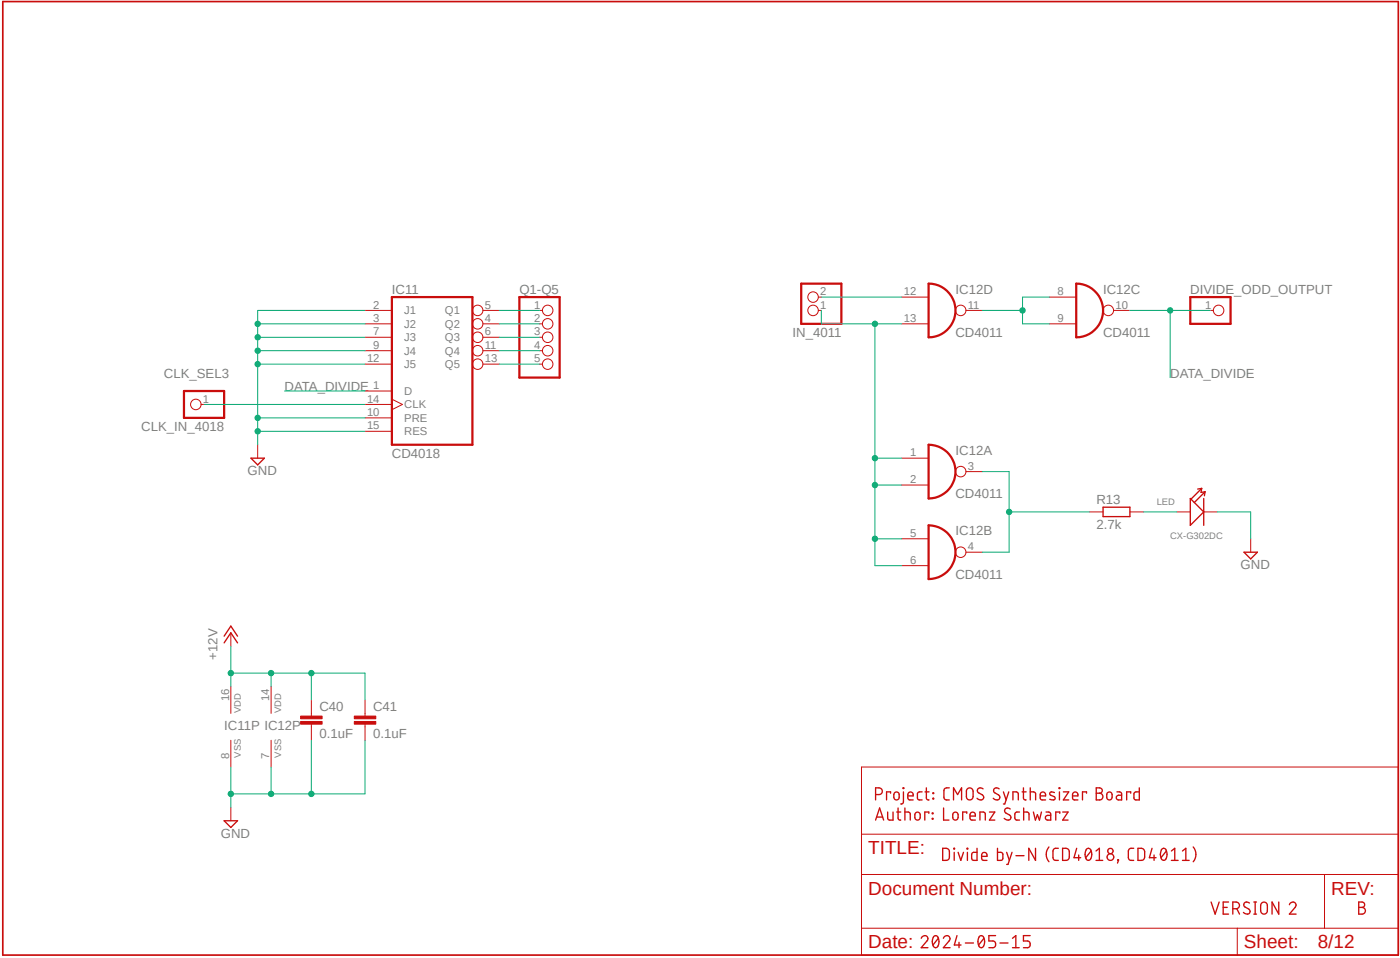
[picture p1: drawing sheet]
<svg xmlns="http://www.w3.org/2000/svg" width="265mm" height="181mm" viewBox="0 0 265 181" stroke-linecap="round" stroke-linejoin="round" font-family="sans-serif">
<!-- layer: Ebene 1 -->
<g fill="none" stroke="#c90d0c" stroke-width=".25">
<path d="M47.5 86.6h2.5l-1.2 1.3zM208.8 95.9h5v1.8h-5zM225.3 94.3l2.5 2.5-2.5 2.5zM227.4 92.4l-2 2M227.4 92.4l-.7 .1M227.4 92.4l-.1 .7 .8-.1M227.8 94.3v5M228.1 93l-2.1 2M228.1 93l-.2 .7M235.4 104.4h2.6l-1.3 1.3zM42.4 121.6l1.3-1.9 1.3 1.9M45 120.3l-1.3-1.9-1.3 1.9"/>
<path d="M42.4 155.2h2.6l-1.3 1.3zM165.7 150.2h.6a.63 .63 0 0 0 .7-.6 .63 .63 0 0 0-.7-.6h-.6v2.3M165.9 154.5h1.1M167.2 155.1l-.7-2.3-.8 2.3M168.6 150v-.3h-.8v1.6M169 153.5v1.6l-.8-.1-.2-.2v-1.3M169.3 149.9l.5-.1a.87 .87 0 0 1 .1 1.4l-.3 .1-.4-.4v-.7zM169.7 153.5h.8M170 152.8v2l.2 .2 .3 .1M170.9 149l.1 .1zM171 149.7v1.9l-.1 .3-.4 .1M171.3 153.5h.6l.4 .3v1.3"/>
<path d="M171.3 152.8v2.3M171.8 150.5h1a.53 .53 0 0 0-.3-.7 .53 .53 0 0 0-.7 .4l.1 1 .9 .1M173.3 153.7l.4-.1a.87 .87 0 0 1 .2 1.4l-.3 .1-.4-.4zM174.5 149.7l-.8 .2-.1 1 .3 .3 .6 .1M175.1 149.7h.7M175.3 149v2l.3 .2 .2 .1M175.8 153.8v-.3h-.8v1.6M176.4 153.7l.2 .2zM176.4 154.7l.2 .2zM176.6 149.9l.1 .2zM176.6 150.9l.1 .2zM178.6 152.8v2.3h1"/>
<path d="M179.7 149h-.5l-.5 .2-.1 1.5 .3 .5 .8 .1M180.4 153.7l.5-.1a.87 .87 0 0 1 .2 1.4l-.4 .1-.4-.4zM180.5 151.3v-2.3l.7 1.2 .8-1.2v2.3M183 153.8v-.3h-.8v1.6M183.2 149.1l.3-.1 .5 .2 .2 1.4a.63 .63 0 0 1-.7 .7 .63 .63 0 0 1-.6-.7v-1.2zM183.6 154.3h1a.53 .53 0 0 0-.4-.7 .53 .53 0 0 0-.6 .5l.1 .9 .9 .1M186.1 149.2a.57 .57 0 0 0-.9-.1 .57 .57 0 0 0 0 .8l.7 .4a.58 .58 0 0 1 .1 .9 .58 .58 0 0 1-.9-.1l-.2-.2M186.5 155.1v-1.3l-.4-.3h-.6v1.6M187.3 153.5h1l-1 1.6h1M189.1 149.2a.56 .56 0 0 0-.9-.1 .56 .56 0 0 0 .1 .8l.7 .4a.57 .57 0 0 1 .1 .9 .57 .57 0 0 1-.9-.1l-.2-.2M189.9 149.7l.5 1.6M190.9 149.7l-.7 2.3h-.3"/>
<path d="M191.2 153a.57 .57 0 0 0-.9-.1 .57 .57 0 0 0 .1 .8l.7 .4a.57 .57 0 0 1 .1 .9 .57 .57 0 0 1-.9-.1l-.2-.2M191.7 151.3v-1.6l.9 .2 .1 1.4M193 153.5h-.6l-.3 .3v.9l.2 .3 .7 .1M193.4 149.7h.8M193.7 149v2l.2 .2 .3 .1M193.7 153.5h.7l.3 .3 .1 1.3M193.7 152.8v2.3M195 149.7l.9 .2 .1 1.4M195 149v2.3M196.9 150.5h1a.53 .53 0 0 0-.4-.7 .53 .53 0 0 0-.6 .4l.1 1 .9 .1M197.1 153.5l-.4 1.6-.4-1-.3 1-.4-1.6M198 153.5l.6 .1 .3 .3v1.2h-.6a.44 .44 0 0 1-.5-.5 .44 .44 0 0 1 .5-.4h.6"/>
<path d="M199.6 149.9a.56 .56 0 0 0-.9 .1v.3l.9 .4v.4a.85 .85 0 0 1-.9 0M200.4 149l.2 .1zM200.5 149.7v1.6M200.6 153.8v-.3h-.8v1.6M201.1 153.5h1l-1 1.6h1M201.3 149.7h1l-1 1.6h1M203 150.5h1a.53 .53 0 0 0-.4-.7 .53 .53 0 0 0-.6 .4l.1 1 .9 .1M205.6 150v-.3h-.7v1.6M207.5 149h.6a.51 .51 0 0 1 .5 .5 .51 .51 0 0 1-.5 .5 .63 .63 0 0 1 .6 .6 .63 .63 0 0 1-.6 .7h-.6zM207.5 150h.6M209.6 149.9l.5-.1a.87 .87 0 0 1 .1 1.4l-.3 .1-.4-.4zM211.4 149.7l.6 .1 .3 .2v1.3h-.6a.44 .44 0 0 1-.4-.5 .44 .44 0 0 1 .4-.4h.6"/>
<path d="M214 150v-.3h-.8v1.6M215.6 149v2.3l-.8-.1-.2-.2v-1l.4-.3h.6M174.3 177.4a.63 .63 0 0 1 .9-.5 .63 .63 0 0 1 .2 1l-1.1 1.3h1.3M176.7 177.1a.54 .54 0 0 1 .6-.1 .54 .54 0 0 1 .3 .5 1.28 1.28 0 0 1-.5 1.7 1.35 1.35 0 0 1-.5-2zM177.6 177.4l-1 1.3M178.4 160.4h.9l.4 .4v1.5l-.4 .4h-.9zM178.5 177.4a.63 .63 0 0 1 .9-.5 .63 .63 0 0 1 .2 1l-1.1 1.3h1.3M180.5 160.4l.2 .1zM180.6 161.2v1.5M181.1 176.9l-.5 1.8h1.3M181.5 178.2v1M182.4 161.2l-.6 1.5-.5-1.5"/>
<path d="M182.7 178.3h1.5M183 160.4l.2 .1zM183.1 161.2v1.5M184.9 160.4v2.3h-.8l-.2-.4v-.9l.4-.2h.6M185.4 177.1a.55 .55 0 0 1 .6-.1 .55 .55 0 0 1 .3 .5 1.28 1.28 0 0 1-.6 1.7 1.28 1.28 0 0 1-.5-1.7zM185.8 161.9h1a.53 .53 0 0 0-.4-.7 .53 .53 0 0 0-.6 .5l.1 .9 .9 .1M186.2 177.4l-1 1.3M188.4 176.9h-1.2v1h.7a.65 .65 0 0 1 .5 .7 .65 .65 0 0 1-.5 .6h-.7M188.8 160.4v2.3h.8l.2-.2v-1.1l-.4-.2h-.6M189.3 178.3h1.5M190.5 161.2l.5 1.5M191.5 161.2l-.7 2.2h-.3"/>
<path d="M191.6 179.2h1.3M191.6 177.4l.7-.5v2.3M192.3 161.8h1.5M195 176.9h-1.3v1h.8a.65 .65 0 0 1 .5 .7 .65 .65 0 0 1-.5 .6h-.8M196 160.4v2.3l-1.3-2.3v2.3M198.5 160.1a2.17 2.17 0 0 0 0 2.8M200.3 160.4h-.7l-.2 .2-.1 1.6 .2 .4 .8 .1M201.1 160.4h.8l.5 .4v1.5l-.5 .4h-.8zM203.8 160.4l-.5 1.8h1.2M204.2 161.7v1M205.6 160.5a.55 .55 0 0 1 .6 0 .55 .55 0 0 1 .3 .5 1.28 1.28 0 0 1-.5 1.7 1.28 1.28 0 0 1-.6-1.7zM206.5 160.9l-1 1.3"/>
<path d="M207.4 162.7h1.3M207.4 160.9l.7-.5v2.3M211.6 162.6l.1 .1zM211.7 162.7l-.2 .5M214.6 160.4h-.7l-.3 .5 .1 1.6 .2 .2h.7M215.4 160.4h.8l.4 .4v1.5l-.4 .4h-.8zM218 160.4l-.5 1.8h1.3M218.4 161.7v1M219.9 160.5a.54 .54 0 0 1 .6 0 .54 .54 0 0 1 .3 .5 1.28 1.28 0 0 1-.6 1.7 1.4 1.4 0 0 1-.4-2zM220.7 160.9l-1 1.3M221.7 162.7h1.3M221.7 160.9l.6-.5v2.3"/>
<path d="M223.8 162.7h1.3M223.8 160.9l.6-.5v2.3M225.8 160.1a2.17 2.17 0 0 1 0 2.8M230.7 170.6l-.7 2.2-.8-2.2M231.5 171.6h.8M232.5 170.6h-1v2.2h1M233.3 171.8h.7a.63 .63 0 0 0 .6-.6 .63 .63 0 0 0-.6-.6h-.7v2.2M234.1 171.8l.5 1M236.5 170.8a.57 .57 0 0 0-.9-.1 .57 .57 0 0 0 0 .8l.7 .4a.53 .53 0 0 1 .2 .7 .53 .53 0 0 1-.7 .2l-.5-.3M237.3 172.8h.5M237.3 170.6h.5M237.6 170.6v2.2"/>
<path d="M238.7 170.8a.63 .63 0 0 1 .7-.2 .63 .63 0 0 1 .5 .6v1a.63 .63 0 0 1-.7 .6 .63 .63 0 0 1-.6-.6zM242 170.6v2.2l-1.3-2.2v2.2M244 171.1a.63 .63 0 0 1 .9-.5 .63 .63 0 0 1 .2 1l-1.1 1.2h1.3M257.2 170.6h.6a.51 .51 0 0 1 .5 .5 .51 .51 0 0 1-.5 .5 .64 .64 0 0 1 .6 .6 .64 .64 0 0 1-.6 .6h-.6zM257.2 171.6h.6"/>
<circle cx="210.2" cy="160.9" r=".51"/>
<circle cx="210.2" cy="162.1" r=".64"/>
</g>
<path d="M74.2 56.2h15.2v27.9h-15.2zM98.3 56.2h7.6v15.2h-7.6zM151.6 53.6h7.6v7.6h-7.6zM175.7 53.6a5.1 5.1 0 0 1 5.1 5.1 5.1 5.1 0 0 1-5.1 5.1zM203.7 53.6a5.1 5.1 0 0 1 5.1 5.1 5.1 5.1 0 0 1-5.1 5.1zM225.3 56.2h7.6v5h-7.6zM34.8 73.9h7.6v5.1h-7.6zM175.7 84.1a5.1 5.1 0 0 1 5.1 5.1 5.1 5.1 0 0 1-5.1 5.1zM175.7 99.3a5.1 5.1 0 0 1 5.1 5.1 5.1 5.1 0 0 1-5.1 5.1z" fill="none" stroke="#c90d0c" stroke-width=".42"/>
<g fill="none" stroke="#c90d0c" stroke-width=".19">
<path d="M69.1 58.7h5.1M91.4 58.7h3.1M102.1 58.7h.6M154.9 58.7h.5M154.9 56.2h.5M170.7 56.2h5M182.8 58.7h3.1M198.6 56.2h5.1M210.8 58.7h3M229.1 58.7h.5M38.1 76.5h.5M69.1 73.9h5.1"/>
<path d="M69.1 61.2h5.1M69.1 63.8h5.1M69.1 66.3h5.1M69.1 79h5.1M69.1 68.9h5.1M69.1 76.5h5.1M74.2 75.5l2 1-2 1M91.4 61.2h3.1M91.4 63.8h3.1M91.4 66.3h3.1M91.4 68.9h3.1M102.1 61.2h.6"/>
<path d="M102.1 63.8h.6M102.1 66.3h.6M102.1 68.9h.6M170.7 61.2h5M198.6 61.2h5.1M48.8 84.1v2.5M69.1 81.6h5.1M170.7 86.6h5M170.7 91.7h5M182.8 89.2h3.1M206.2 96.8h2.6M213.8 96.8h2.6"/>
<path d="M222.7 96.8h2.6M227.8 96.8h2.6M43.7 119.7v2.5M170.7 101.9h5M170.7 107h5M182.8 104.4h3.1M236.7 101.9v2.5M43.7 129.8v5.1M43.7 140v5M51.3 129.8v5.1M51.3 140v5M58.9 132.4v3"/>
<path d="M58.9 136.9v3.1M69.1 132.4v3M69.1 136.9v3.1M43.7 152.7v2.5M163 145h101.6v35.6h-101.6zM163 157.7h101.6M163 175.5h101.6M163 165.4h101.6M234.2 175.5v5.1M250.7 165.4v10.1"/>
<circle cx="90.4" cy="58.7" r=".99"/>
<circle cx="103.7" cy="58.7" r=".99"/>
<circle cx="153.9" cy="56.2" r=".99"/>
<circle cx="153.9" cy="58.7" r=".99"/>
<circle cx="181.8" cy="58.7" r=".99"/>
<circle cx="209.8" cy="58.7" r=".99"/>
<circle cx="230.6" cy="58.7" r=".99"/>
<circle cx="37.1" cy="76.5" r=".99"/>
<circle cx="90.4" cy="68.9" r=".99"/>
<circle cx="90.4" cy="61.2" r=".99"/>
<circle cx="90.4" cy="63.8" r=".99"/>
<circle cx="90.4" cy="66.3" r=".99"/>
<circle cx="103.7" cy="63.8" r=".99"/>
<circle cx="103.7" cy="68.9" r=".99"/>
<circle cx="103.7" cy="66.3" r=".99"/>
<circle cx="103.7" cy="61.2" r=".99"/>
<circle cx="181.8" cy="89.2" r=".99"/>
<circle cx="181.8" cy="104.4" r=".99"/>
</g>
<g fill="#c90d0c" stroke="#c90d0c" stroke-width=".19">
<path d="M56.9 136.4h4.1v.5h-4.1z"/>
<path d="M56.9 135.4h4.1v.5h-4.1z"/>
<path d="M67.1 136.4h4v.5h-4z"/>
<path d="M67.1 135.4h4v.5h-4z"/>
</g>
<path d="M.5 .3h264.1v180.3h-264.1z" fill="none" stroke="#c90d0c" stroke-width=".32"/>
<path d="M69.1 58.7h-20.3v5.1h20.3M48.8 61.2h20.3" fill="none" stroke="#0dab76" stroke-width=".19"/>
<circle cx="48.8" cy="61.2" r=".51" fill="#0dab76"/>
<g fill="none" stroke="#0dab76" stroke-width=".19">
<path d="M48.8 63.8v2.5h20.3"/>
<circle cx="48.8" cy="61.2" r=".51"/>
</g>
<circle cx="48.8" cy="63.8" r=".51" fill="#0dab76"/>
<g fill="none" stroke="#0dab76" stroke-width=".19">
<path d="M48.8 66.3v2.6h20.3"/>
<circle cx="48.8" cy="63.8" r=".51"/>
</g>
<circle cx="48.8" cy="66.3" r=".51" fill="#0dab76"/>
<g fill="none" stroke="#0dab76" stroke-width=".19">
<path d="M48.8 68.9v10.1h20.3"/>
<circle cx="48.8" cy="66.3" r=".51"/>
</g>
<circle cx="48.8" cy="68.9" r=".51" fill="#0dab76"/>
<g fill="none" stroke="#0dab76" stroke-width=".19">
<path d="M48.8 79v2.6h20.3"/>
<circle cx="48.8" cy="68.9" r=".51"/>
</g>
<circle cx="48.8" cy="79" r=".51" fill="#0dab76"/>
<g fill="none" stroke="#0dab76" stroke-width=".19">
<path d="M48.8 81.6v2.5"/>
<circle cx="48.8" cy="79" r=".51"/>
</g>
<circle cx="48.8" cy="81.6" r=".51" fill="#0dab76"/>
<g fill="none" stroke="#0dab76" stroke-width=".19">
<path d="M230.4 96.8h6.3v5.1M43.7 145v7.7M51.3 145v5.1h-7.6"/>
<circle cx="48.8" cy="81.6" r=".51"/>
</g>
<circle cx="43.7" cy="150.1" r=".51" fill="#0dab76"/>
<g fill="none" stroke="#0dab76" stroke-width=".19">
<path d="M58.9 140v10.1h-7.6"/>
<circle cx="43.7" cy="150.1" r=".51"/>
</g>
<circle cx="51.3" cy="150.1" r=".51" fill="#0dab76"/>
<g fill="none" stroke="#0dab76" stroke-width=".19">
<path d="M58.9 150.1h10.2"/>
<circle cx="51.3" cy="150.1" r=".51"/>
</g>
<circle cx="58.9" cy="150.1" r=".51" fill="#0dab76"/>
<g fill="none" stroke="#0dab76" stroke-width=".19">
<path d="M213.8 58.7h15.3M221.5 58.7v12.7M53.8 73.9h15.3M69.1 140v10.1"/>
<circle cx="58.9" cy="150.1" r=".51"/>
</g>
<circle cx="221.5" cy="58.7" r=".51" fill="#0dab76"/>
<g fill="none" stroke="#0dab76" stroke-width=".19">
<path d="M185.9 58.7h7.6M193.5 56.2v5"/>
<circle cx="221.5" cy="58.7" r=".51"/>
</g>
<circle cx="193.5" cy="58.7" r=".51" fill="#0dab76"/>
<g fill="none" stroke="#0dab76" stroke-width=".19">
<path d="M94.5 58.7h7.6M155.4 56.2h15.3M193.5 56.2h5.1M94.5 63.8h7.6M94.5 68.9h7.6M94.5 61.2h7.6M94.5 66.3h7.6M193.5 61.2h5.1M170.7 86.6h-5.1v20.4h5.1M216.4 96.8h6.3M165.6 101.9h5.1"/>
<circle cx="193.5" cy="58.7" r=".51"/>
</g>
<circle cx="165.6" cy="101.9" r=".51" fill="#0dab76"/>
<g fill="none" stroke="#0dab76" stroke-width=".19">
<path d="M165.6 91.7h5.1"/>
<circle cx="165.6" cy="101.9" r=".51"/>
</g>
<circle cx="165.6" cy="91.7" r=".51" fill="#0dab76"/>
<g fill="none" stroke="#0dab76" stroke-width=".19">
<path d="M155.4 58.7v2.5h15.3M165.6 61.2v25.4"/>
<circle cx="165.6" cy="91.7" r=".51"/>
</g>
<circle cx="165.6" cy="86.6" r=".51" fill="#0dab76"/>
<circle cx="165.6" cy="86.6" r=".51" fill="none" stroke="#0dab76" stroke-width=".19"/>
<circle cx="165.6" cy="61.2" r=".51" fill="#0dab76"/>
<g fill="none" stroke="#0dab76" stroke-width=".19">
<path d="M185.9 89.2h5.1v15.2h-5.1M191 96.8h15.2"/>
<circle cx="165.6" cy="61.2" r=".51"/>
</g>
<circle cx="191" cy="96.8" r=".51" fill="#0dab76"/>
<g fill="none" stroke="#0dab76" stroke-width=".19">
<path d="M43.7 122.2v7.6M43.7 127.3h7.6v2.5"/>
<circle cx="191" cy="96.8" r=".51"/>
</g>
<circle cx="43.7" cy="127.3" r=".51" fill="#0dab76"/>
<g fill="none" stroke="#0dab76" stroke-width=".19">
<path d="M51.3 127.3h7.6"/>
<circle cx="43.7" cy="127.3" r=".51"/>
</g>
<circle cx="51.3" cy="127.3" r=".51" fill="#0dab76"/>
<g fill="none" stroke="#0dab76" stroke-width=".19">
<path d="M69.1 127.3h-10.2v5.1"/>
<circle cx="51.3" cy="127.3" r=".51"/>
</g>
<circle cx="58.9" cy="127.3" r=".51" fill="#0dab76"/>
<g fill="none" stroke="#0dab76" stroke-width=".19">
<path d="M38.6 76.5h30.5M69.1 127.3v5.1"/>
<circle cx="58.9" cy="127.3" r=".51"/>
</g>
<g font-size="3.6" fill="#c90d0c">
<text x="164.3" y="161.5">TITLE:</text>
<text x="164.3" y="169.2">Document Number:</text>
<text x="251.9" y="169.2">REV:</text>
<text x="164.3" y="179.3">Date:</text>
<text x="235.4" y="179.3">Sheet:</text>
<text x="249.4" y="179.3">8/12</text>
</g>
<g font-size="2.5" fill="#808080">
<text x="74.2" y="55.5">IC11</text>
<text x="98.3" y="55.5">Q1-Q5</text>
<text x="180.8" y="55.5">IC12D</text>
<text x="208.8" y="55.5">IC12C</text>
<text x="225.3" y="55.5">DIVIDE_ODD_OUTPUT</text>
<text x="150" y="63.7">IN_4011</text>
<text x="180.8" y="63.8">CD4011</text>
<text x="208.8" y="63.8">CD4011</text>
<text x="31" y="71.4">CLK_SEL3</text>
<text x="221.5" y="71.4">DATA_DIVIDE</text>
<text x="53.9" y="73.9">DATA_DIVIDE</text>
<text x="26.7" y="81.4">CLK_IN_4018</text>
<text x="46.9" y="89.8">GND</text>
<text x="74.2" y="86.6">CD4018</text>
<text x="180.8" y="86">IC12A</text>
<text x="180.8" y="94.3">CD4011</text>
<text x="207.5" y="95.3">R13</text>
<text x="180.8" y="101.2">IC12B</text>
<text x="207.5" y="100.1">2.7k</text>
<text x="234.8" y="107.6">GND</text>
<text x="180.8" y="109.5">CD4011</text>
<text x="41.2" y="124.7" transform="rotate(-90 41.2 124.7)">+12V</text>
<text x="60.5" y="134.5">C40</text>
<text x="70.6" y="134.5">C41</text>
<text x="42.4" y="138.1">IC11P IC12P</text>
<text x="60.5" y="139.6">0.1uF</text>
<text x="70.6" y="139.6">0.1uF</text>
<text x="41.8" y="158.4">GND</text>
</g>
<g font-size="2.1" fill="#808080">
<text x="70.7" y="58.3">2</text>
<text x="76.5" y="59.5">J1</text>
<text x="84.2" y="59.5">Q1</text>
<text x="91.7" y="58.3">5</text>
<text x="101.1" y="58.4">1</text>
<text x="155.2" y="58.4">1</text>
<text x="155.2" y="55.8">2</text>
<text x="171" y="55.8">12</text>
<text x="183.2" y="58.4">11</text>
<text x="200.2" y="55.8">8</text>
<text x="211.1" y="58.4">10</text>
<text x="228.1" y="58.4">1</text>
<text x="70.7" y="60.9">3</text>
<text x="70.7" y="63.4">7</text>
<text x="70.7" y="66">9</text>
<text x="76.5" y="62">J2</text>
<text x="76.5" y="64.5">J3</text>
<text x="84.2" y="62">Q2</text>
<text x="84.2" y="64.5">Q3</text>
<text x="91.7" y="60.9">4</text>
<text x="91.7" y="63.4">6</text>
<text x="91.7" y="66">11</text>
<text x="101.1" y="60.9">2</text>
<text x="101.1" y="63.4">3</text>
<text x="101.1" y="66">4</text>
<text x="171" y="60.9">13</text>
<text x="200.2" y="60.9">9</text>
<text x="69.5" y="68.5">12</text>
<text x="76.5" y="67.1">J4</text>
<text x="76.5" y="69.6">J5</text>
<text x="84.2" y="67.1">Q4</text>
<text x="84.2" y="69.6">Q5</text>
<text x="91.7" y="68.5">13</text>
<text x="101.1" y="68.5">5</text>
<text x="38.4" y="76.1">1</text>
<text x="69.5" y="76.1">14</text>
<text x="70.7" y="73.6">1</text>
<text x="76.5" y="74.7">D</text>
<text x="76.5" y="77.2">CLK</text>
<text x="69.5" y="78.7">10</text>
<text x="69.5" y="81.2">15</text>
<text x="76.5" y="79.8">PRE</text>
<text x="76.5" y="82.3">RES</text>
<text x="172.2" y="86.3">1</text>
<text x="183.2" y="88.8">3</text>
<text x="172.2" y="91.4">2</text>
<text x="172.2" y="101.5">5</text>
<text x="172.2" y="106.6">6</text>
<text x="183.2" y="104.1">4</text>
<text x="43.3" y="132.5" transform="rotate(-90 43.3 132.5)">16</text>
<text x="51" y="132.5" transform="rotate(-90 51 132.5)">14</text>
<text x="43.3" y="143.5" transform="rotate(-90 43.3 143.5)">8</text>
<text x="51" y="143.5" transform="rotate(-90 51 143.5)">7</text>
</g>
<g font-size="1.8" fill="#808080">
<text x="218.9" y="95.5">LED</text>
<text x="221.5" y="101.9">CX-G302DC</text>
<text x="45.6" y="134.9" transform="rotate(-90 45.6 134.9)">VDD</text>
<text x="53.2" y="134.9" transform="rotate(-90 53.2 134.9)">VDD</text>
<text x="45.6" y="143.3" transform="rotate(-90 45.6 143.3)">VSS</text>
<text x="53.2" y="143.3" transform="rotate(-90 53.2 143.3)">VSS</text>
</g>
</svg>
